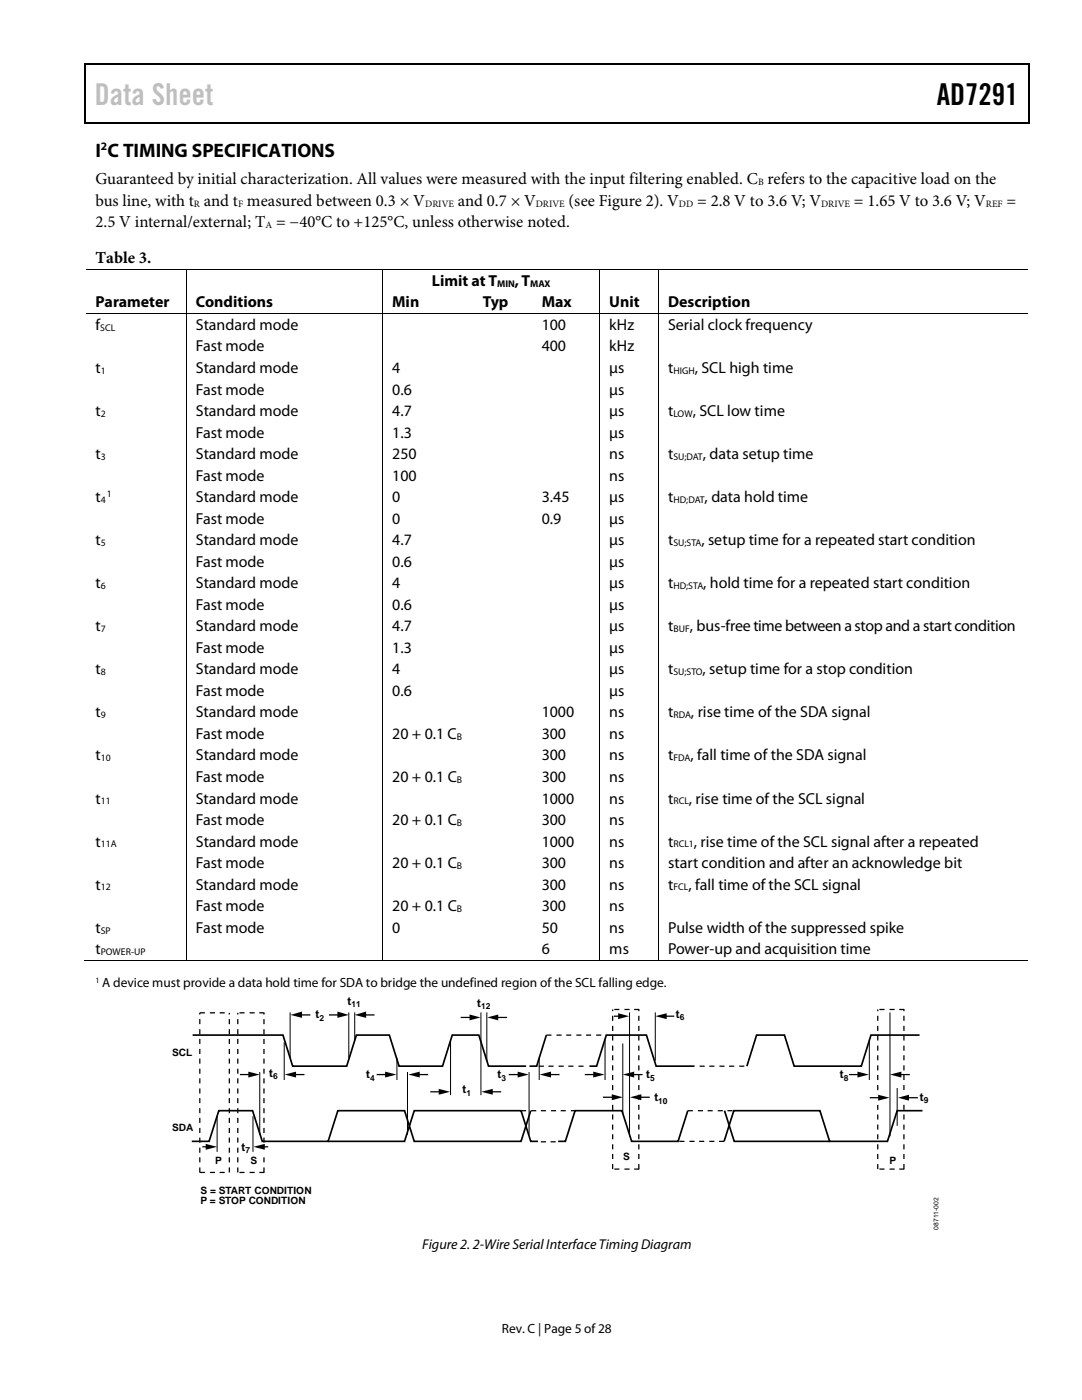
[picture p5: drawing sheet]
<svg xmlns="http://www.w3.org/2000/svg" width="216mm" height="279mm" viewBox="0 0 216 279" stroke-linecap="round" stroke-linejoin="round" font-family="sans-serif">
<g fill="#000">
<path d="M16.9 12.7h.2v1h-.2zM16.9 12.7h.2v.3h-.2zM82.5 12.7h.3v.3h-.3zM205.1 12.7h.3v1h-.3zM205.1 12.7h.3v.3h-.3zM16.9 24.4h.2v.2h-.2zM82.3 24.4h.2v.2h-.2zM205.1 24.4h.3v.2h-.3zM37.1 53.6h.2v.2h-.2zM76.3 53.6h.2v.2h-.2zM119.6 53.6h.2v.2h-.2zM131.3 53.6h.2v.2h-.2z"/>
<path d="M37.1 62.5h.2v.2h-.2zM76.3 62.5h.2v.2h-.2zM94.4 62.5h.2v.2h-.2zM106.2 62.5h.2v.2h-.2zM119.6 62.5h.2v.2h-.2zM131.3 62.5h.2v.2h-.2zM37.1 191.6h.2v.2h-.2zM76.3 191.6h.2v.2h-.2zM94.2 191.6h.2v.2h-.2zM106 191.6h.1v.2h-.1zM119.6 191.6h.2v.2h-.2zM131.3 191.6h.2v.2h-.2z"/>
</g>
<path d="M17 13.7v10.7M17.1 12.8h65.4M82.8 12.8h122.3M205.2 13.7v10.7M17.1 24.5h188" fill="none" stroke="#000" stroke-width=".25"/>
<g fill="none" stroke="#000" stroke-width=".2">
<path d="M17.1 53.7h20M37.2 53.8v8.7M37.3 53.7h39M76.4 53.8v8.7M76.5 53.7h43.1M119.7 53.8v8.7M119.8 53.7h11.5M131.4 53.8v8.7M131.5 53.7h73.6M17.1 62.6h20M37.2 62.7v128.9M37.3 62.6h39"/>
<path d="M76.4 62.7v128.9M76.5 62.6h17.9M94.6 62.6h11.6M106.4 62.6h13.2M119.7 62.7v128.9M119.8 62.6h11.5M131.4 62.7v128.9M131.5 62.6h73.6M16.9 191.7h20.2M37.3 191.7h39M76.5 191.7h43.1M119.8 191.7h11.5"/>
<path d="M131.5 191.7h73.6M51.8 213.9v12.5M56.7 208v7.5M57.9 202v9.2M69.6 202v9.2M70.8 202v5.7M79.2 211.1v4.4M81.3 213.9v12.5M89.9 207.8v10.8M96 202v16.6M97.1 202v9.7M105.6 213.9v12.5"/>
<path d="M107.6 211.1v4.4M120.7 207.5v8M124.3 208.2v14M125.6 202v24.8M130.8 202v9.7M173.5 207.5v8M177.6 202v24.8M179 217.1v7.6M43.3 222.8v7.1M50.5 222.8v7.1"/>
</g>
<path d="M38.4 206.6h18.1l1.9 6.2h10.8l1.9-6.2h6.6l1.9 6.2h8.7l1.9-6.2h5.3l2 6.2h7.5M109 206.6l-1.9 6.2h-1.4M117.6 212.8h1.4l2-6.2h8l1.9 6.2h7.7M183.5 206.6h-9.7l-1.9 6.2h-13.4l-2-6.2h-5.5l-2 6.2M65.5 227.8h15.2l2-6.1h21.3l1.9 6.1h1.4M105.9 221.7l-1.9 6.1h-21.3l-2-6.1h-13.3l-1.9 6.1h-13.2l-1.9-6.1h-6.7l-2 6.1h-3.4M137.2 221.7l-1.9 6.1h-9.3l-1.9-6.1h-9.4l-1.9 6.1h-1.4M144.6 221.7l1.9 6.1h19M184.1 221.7h-5.1l-1.9 6.1h-11.6l-1.9-6.1h-17.2l-1.9 6.1" fill="none" stroke="#000" stroke-width=".34"/>
<path d="M65.6 202.5h2.1z" fill="#fff"/>
<path d="M65.6 202.5h2.1" fill="none" stroke="#000" stroke-width=".25"/>
<path d="M67.3 201.9l2.3 .6-2.3 .6z" fill="#000"/>
<path d="M59.8 202.5h2.1z" fill="#fff"/>
<path d="M59.8 202.5h2.1" fill="none" stroke="#000" stroke-width=".25"/>
<path d="M58 202.5l2.3-.6v1.2z" fill="#000"/>
<path d="M72.6 202.5h2.1z" fill="#fff"/>
<path d="M72.6 202.5h2.1" fill="none" stroke="#000" stroke-width=".25"/>
<path d="M70.8 202.5l2.3-.6v1.2z" fill="#000"/>
<path d="M91.9 203.1h2.2z" fill="#fff"/>
<path d="M91.9 203.1h2.2" fill="none" stroke="#000" stroke-width=".25"/>
<path d="M93.7 202.5l2.2 .6-2.2 .5z" fill="#000"/>
<path d="M99 203.1h2.2z" fill="#fff"/>
<path d="M99 203.1h2.2" fill="none" stroke="#000" stroke-width=".25"/>
<path d="M97.2 203.1l2.2-.6v1.1z" fill="#000"/>
<path d="M47.9 214.5h2.1z" fill="#fff"/>
<path d="M47.9 214.5h2.1" fill="none" stroke="#000" stroke-width=".25"/>
<path d="M49.6 213.9l2.2 .6-2.2 .5z" fill="#000"/>
<path d="M40.4 228.9h1.1z" fill="#fff"/>
<path d="M40.4 228.9h1.1" fill="none" stroke="#000" stroke-width=".25"/>
<path d="M41 228.3l2.3 .6-2.3 .6z" fill="#000"/>
<path d="M52.4 228.9h1.1z" fill="#fff"/>
<path d="M52.4 228.9h1.1" fill="none" stroke="#000" stroke-width=".25"/>
<path d="M50.6 228.9l2.2-.6v1.2z" fill="#000"/>
<path d="M58.7 214.5h2.1z" fill="#fff"/>
<path d="M58.7 214.5h2.1" fill="none" stroke="#000" stroke-width=".25"/>
<path d="M56.8 214.5l2.3-.6v1.1z" fill="#000"/>
<path d="M75.2 214.5h2.1z" fill="#fff"/>
<path d="M75.2 214.5h2.1" fill="none" stroke="#000" stroke-width=".25"/>
<path d="M76.8 213.9l2.3 .6-2.3 .5z" fill="#000"/>
<path d="M83.3 214.5h2.1z" fill="#fff"/>
<path d="M83.3 214.5h2.1" fill="none" stroke="#000" stroke-width=".25"/>
<path d="M81.5 214.5l2.3-.6v1.1z" fill="#000"/>
<path d="M101.5 214.5h2.1z" fill="#fff"/>
<path d="M101.5 214.5h2.1" fill="none" stroke="#000" stroke-width=".25"/>
<path d="M103.3 213.9l2.2 .6-2.2 .5z" fill="#000"/>
<path d="M116.7 214.5h2.1z" fill="#fff"/>
<path d="M116.7 214.5h2.1" fill="none" stroke="#000" stroke-width=".25"/>
<path d="M118.4 213.9l2.2 .6-2.2 .5z" fill="#000"/>
<path d="M126.1 214.5h2.1z" fill="#fff"/>
<path d="M126.1 214.5h2.1" fill="none" stroke="#000" stroke-width=".25"/>
<path d="M124.3 214.5l2.2-.6v1.1z" fill="#000"/>
<path d="M127.6 219h2.1z" fill="#fff"/>
<path d="M127.6 219h2.1" fill="none" stroke="#000" stroke-width=".25"/>
<path d="M125.7 219l2.3-.6v1.2z" fill="#000"/>
<path d="M120.3 219h2.1z" fill="#fff"/>
<path d="M120.3 219h2.1" fill="none" stroke="#000" stroke-width=".25"/>
<path d="M122.1 218.4l2.2 .6-2.2 .6z" fill="#000"/>
<path d="M169.4 214.5h2.1z" fill="#fff"/>
<path d="M169.4 214.5h2.1" fill="none" stroke="#000" stroke-width=".25"/>
<path d="M171.1 213.9l2.3 .6-2.3 .5z" fill="#000"/>
<path d="M179.4 214.5h2.1z" fill="#fff"/>
<path d="M179.4 214.5h2.1" fill="none" stroke="#000" stroke-width=".25"/>
<path d="M177.6 214.5l2.3-.6v1.1z" fill="#000"/>
<path d="M109.5 214.5h2.1z" fill="#fff"/>
<path d="M109.5 214.5h2.1" fill="none" stroke="#000" stroke-width=".25"/>
<path d="M107.7 214.5l2.2-.6v1.1z" fill="#000"/>
<path d="M85.9 217.9h2.1z" fill="#fff"/>
<path d="M85.9 217.9h2.1" fill="none" stroke="#000" stroke-width=".25"/>
<path d="M87.5 217.3l2.3 .6-2.3 .6z" fill="#000"/>
<path d="M97.9 217.9h2.1z" fill="#fff"/>
<path d="M97.9 217.9h2.1" fill="none" stroke="#000" stroke-width=".25"/>
<path d="M96.1 217.9l2.2-.6v1.2z" fill="#000"/>
<path d="M122.5 202.8h1.3z" fill="#fff"/>
<path d="M122.5 202.8h1.3" fill="none" stroke="#000" stroke-width=".25"/>
<path d="M123.3 202.2l2.2 .6-2.2 .6z" fill="#000"/>
<path d="M132.6 202.8h1.9z" fill="#fff"/>
<g fill="none" stroke="#000" stroke-width=".25">
<path d="M39.9 219.1v1.1M39.9 211.3v1M39.9 213.3v1M39.9 215.2v1M39.9 217.2v1M39.9 205.4v1M39.9 207.3v1M39.9 209.3v1M39.9 203.4v1M40.9 202.1h-1v.4M41.9 202.1h1M43.8 202.1h1"/>
<path d="M45.8 211.3v1M45.8 213.3v1M45.8 215.2v1M45.8 217.2v1M45.8 219.1v1.1M45.8 202.1v.4M45.8 203.4v1M45.8 205.4v1M45.8 207.3v1M45.8 209.3v1M47.4 213.3v1M47.4 215.2v1"/>
<path d="M47.4 217.2v1M47.4 219.2v1M47.4 202.1v.4M47.4 203.4v1M47.4 205.4v1M47.4 207.3v1M47.4 209.3v1M47.4 211.3v1M47.8 202.1h1M49.8 202.1h1M51.7 202.1h1.1M52.7 211.3v1"/>
<path d="M52.7 213.3v1M52.7 215.2v1M52.7 217.2v1M52.7 219.2v1M52.7 202.1v.4M52.7 203.4v1M52.7 205.4v1M52.7 207.3v1M52.7 209.3v1M107.5 212.8h1M109 206.6h1M109.4 212.8h1.1"/>
<path d="M111 206.6h1.1M111.5 212.8h1M113 206.6h1M113.4 212.8h1M115 206.6h1M115.4 212.8h1M116.9 206.6h1.1M119 206.6h1M122.2 216.6v1M122.2 218.5v1M122.2 201.5v.3M122.2 202.7v1"/>
<path d="M122.2 204.7v1M122.2 206.7v1M122.2 208.7v1M122.2 210.6v1M122.2 212.6v1M122.2 214.5v1M122.6 201.5h1M124.6 201.5h1M126.5 201.5h1.1M127.5 201.5v.3M127.5 202.7v1M127.5 204.7v1"/>
<path d="M127.5 206.7v1M127.5 208.7v1M127.5 210.6v1M127.5 212.6v1M127.5 214.5v1M127.5 216.6v1M127.5 218.5v1M132.6 202.8h1.9M139.6 212.8h1M141.5 212.8h1M143.6 212.8h1M145.5 212.8h1"/>
<path d="M147.5 212.8h1M175.1 201.5v.3M175.1 202.7v1M175.1 204.7v1M175.1 206.7v1M175.1 208.7v1M175.1 210.6v1M175.1 212.6v1M175.1 214.5v1M175.1 216.6v1M175.1 218.5v1M175.5 201.5h1"/>
<path d="M177.5 201.5h1M179.4 201.5h1.1M180.4 202.7v1M180.4 204.7v1M180.4 206.7v1M180.4 208.7v1M180.4 210.6v1M180.4 212.6v1M180.4 214.5v1M180.4 216.6v1M180.4 218.5v1M180.4 201.5v.3"/>
<path d="M39.9 233v1h1M39.9 229v1M39.9 231v1M39.9 221.2v1M39.9 223.1v1M39.9 225.1v1M39.9 227v1M41.9 234h1M43.8 234h1M45.8 225.1v1M45.8 227v1M45.8 229v1"/>
<path d="M45.8 231v1M45.8 233v1M45.8 221.2v1M45.8 223.1v1M47.4 227v1M47.4 229v1M47.4 231v1M47.4 233v1M47.4 221.2v1M47.4 223.1v1M47.4 225.1v1M47.8 234h1"/>
<path d="M49.8 234h1M51.7 234h1.1M52.7 227v1M52.7 231v1M52.7 233v1M52.7 221.2v1M52.7 223.1v1M52.7 225.1v1M104 221.7h1M106 221.7h1M107.9 227.9h1M107.9 221.7h1"/>
<path d="M109.9 227.9h1M109.9 221.7h1.1M111.9 221.7h1M113.9 221.7h1M122.2 220.5v1M122.2 222.4v1M122.2 224.4v1M122.2 226.4v1M122.2 228.4v1M122.2 230.3v1M122.2 232.3v1M122.6 233.3h1"/>
<path d="M124.6 233.3h1M126.5 233.3h1.1M127.5 220.5v1M127.5 222.4v1M127.5 224.4v1M127.5 226.4v1M127.5 228.4v1M127.5 230.3v1M127.5 232.3v1M135.6 227.8h1M137.2 221.7h1.1M137.6 227.8h1"/>
<path d="M139.3 221.7h1M139.5 227.8h1M141.2 221.7h1M141.5 227.8h1M143.2 221.7h1M143.5 227.8h1M145.2 221.7h1M175.1 220.5v1M175.1 222.4v1M175.1 224.4v1M175.1 226.4v1M175.1 228.4v1"/>
<path d="M175.1 230.3v1M175.1 232.3v1M175.5 233.3h1M177.5 233.3h1M179.4 233.3h1.1M180.4 220.5v1M180.4 222.4v1M180.4 224.4v1M180.4 226.4v1M180.4 228.4v1M180.4 230.3v1M180.4 232.3v1"/>
</g>
<path d="M130.8 202.8l2.2-.6v1.2z" fill="#000"/>
<g fill="#fff">
<path d="M174 217.8h2.2v2.6h-2.2z"/>
<path d="M179.4 217.7h2.7v2.6h-2.7z"/>
<path d="M173.5 219.1h2.2z"/>
</g>
<path d="M173.5 219.1h2.2" fill="none" stroke="#000" stroke-width=".25"/>
<path d="M175.2 218.5l2.3 .6-2.3 .6z" fill="#000"/>
<path d="M181 219.1h2.1z" fill="#fff"/>
<path d="M181 219.1h2.1" fill="none" stroke="#000" stroke-width=".25"/>
<path d="M179.2 219.1l2.2-.6v1.2z" fill="#000"/>
<text font-size="6" fill="#c1c1c1" x="18.9" y="20.9">Data Sheet</text>
<text font-size="6" x="186.9" y="20.9">AD7291</text>
<text font-size="3.9" x="19" y="31.3">I C TIMING SPECIFICATIONS</text>
<g font-size="3.3">
<text x="19" y="36.8">Guaranteed by initial characterization. All values were measured with the input filtering enabled. C refers to the capacitive load on the</text>
<text x="19.1" y="41.1">bus line, with t and t measured between 0.3 × V</text>
<text x="91.4" y="41.1">and 0.7 × V</text>
<text x="113.5" y="41.1">(see Figure 2). V</text>
<text x="139.1" y="41.1">= 2.8 V to 3.6 V; V</text>
<text x="170.4" y="41.1">= 1.65 V to 3.6 V; V</text>
<text x="200.8" y="41.1">=</text>
<text x="19.1" y="45.4">2.5 V internal/external; T = −40°C to +125°C, unless otherwise noted.</text>
<text x="19.1" y="52.5">Table 3.</text>
</g>
<g font-size="3.2">
<text x="86.2" y="57">Limit atT</text>
<text x="102.7" y="57">,T</text>
<text x="19" y="61.3">Parameter</text>
<text x="19" y="65.8">f</text>
<text x="39.1" y="65.8">Standard mode</text>
<text x="39.1" y="61.3">Conditions</text>
<text x="78.3" y="61.3">Min</text>
<text x="96.4" y="61.3">Typ</text>
<text x="108.1" y="65.8">100</text>
<text x="108.1" y="61.3">Max</text>
<text x="121.6" y="65.8">kHz</text>
<text x="121.6" y="61.3">Unit</text>
<text x="133.3" y="65.8">Serial clock frequency</text>
<text x="133.3" y="61.3">Description</text>
<text x="39.1" y="70.1">Fast mode</text>
<text x="108.1" y="70.1">400</text>
<text x="121.6" y="70.1">kHz</text>
<text x="19" y="74.4">t</text>
<text x="39.1" y="74.4">Standard mode</text>
<text x="78.3" y="74.4">4</text>
<text x="121.6" y="74.4">µs</text>
<text x="133.3" y="74.4">t</text>
<text x="138.6" y="74.4">, SCL high time</text>
<text x="19" y="83">t</text>
<text x="39.1" y="83">Standard mode</text>
<text x="39.1" y="78.7">Fast mode</text>
<text x="78.3" y="83">4.7</text>
<text x="78.3" y="78.7">0.6</text>
<text x="121.6" y="83">µs</text>
<text x="121.6" y="78.7">µs</text>
<text x="133.3" y="83">t</text>
<text x="138.2" y="83">, SCL low time</text>
<text x="39.1" y="87.3">Fast mode</text>
<text x="78.3" y="87.3">1.3</text>
<text x="121.6" y="87.3">µs</text>
<text x="19" y="91.6">t</text>
<text x="39.1" y="91.6">Standard mode</text>
<text x="39.1" y="95.9">Fast mode</text>
<text x="78.3" y="91.6">250</text>
<text x="78.3" y="95.9">100</text>
<text x="121.6" y="91.6">ns</text>
<text x="121.6" y="95.9">ns</text>
<text x="133.3" y="91.6">t</text>
<text x="140.3" y="91.6">, data setup time</text>
<text x="19" y="100.2">t</text>
<text x="39.1" y="100.2">Standard mode</text>
<text x="78.3" y="100.2">0</text>
<text x="108.1" y="100.2">3.45</text>
<text x="121.6" y="100.2">µs</text>
<text x="133.3" y="100.2">t</text>
<text x="140.6" y="100.2">, data hold time</text>
<text x="39.1" y="104.5">Fast mode</text>
<text x="78.3" y="104.5">0</text>
<text x="108.1" y="104.5">0.9</text>
<text x="121.6" y="104.5">µs</text>
<text x="19" y="108.8">t</text>
<text x="39.1" y="108.8">Standard mode</text>
<text x="39.1" y="113.1">Fast mode</text>
<text x="78.3" y="108.8">4.7</text>
<text x="78.3" y="113.1">0.6</text>
<text x="121.6" y="108.8">µs</text>
<text x="121.6" y="113.1">µs</text>
<text x="133.3" y="108.8">t</text>
<text x="140" y="108.8">, setup time for a repeated start condition</text>
<text x="19" y="117.4">t</text>
<text x="39.1" y="117.4">Standard mode</text>
<text x="78.3" y="117.4">4</text>
<text x="121.6" y="117.4">µs</text>
<text x="133.3" y="117.4">t</text>
<text x="140.3" y="117.4">, hold time for a repeated start condition</text>
<text x="19" y="126">t</text>
<text x="39.1" y="126">Standard mode</text>
<text x="39.1" y="121.7">Fast mode</text>
<text x="78.3" y="126">4.7</text>
<text x="78.3" y="121.7">0.6</text>
<text x="121.6" y="126">µs</text>
<text x="121.6" y="121.7">µs</text>
<text x="133.3" y="126">t</text>
<text x="137.6" y="126">, bus-free time between a stop and a start condition</text>
<text x="39.1" y="130.3">Fast mode</text>
<text x="78.3" y="130.3">1.3</text>
<text x="121.6" y="130.3">µs</text>
<text x="19" y="134.6">t</text>
<text x="39.1" y="134.6">Standard mode</text>
<text x="78.3" y="134.6">4</text>
<text x="121.6" y="134.6">µs</text>
<text x="133.3" y="134.6">t</text>
<text x="140.2" y="134.6">, setup time for a stop condition</text>
<text x="19" y="143.2">t</text>
<text x="39.1" y="143.2">Standard mode</text>
<text x="39.1" y="138.9">Fast mode</text>
<text x="78.3" y="138.9">0.6</text>
<text x="108.1" y="143.2">1000</text>
<text x="121.6" y="143.2">ns</text>
<text x="121.6" y="138.9">µs</text>
<text x="133.3" y="143.2">t</text>
<text x="137.9" y="143.2">, rise time of the SDA signal</text>
<text x="39.1" y="147.4">Fast mode</text>
<text x="78.3" y="147.4">20 + 0.1 C</text>
<text x="108.1" y="147.4">300</text>
<text x="121.6" y="147.4">ns</text>
<text x="19" y="151.8">t</text>
<text x="39.1" y="151.8">Standard mode</text>
<text x="108.1" y="151.8">300</text>
<text x="121.6" y="151.8">ns</text>
<text x="133.3" y="151.8">t</text>
<text x="137.8" y="151.8">, fall time of the SDA signal</text>
<text x="19" y="160.4">t</text>
<text x="39.1" y="160.4">Standard mode</text>
<text x="39.1" y="156">Fast mode</text>
<text x="78.3" y="156">20 + 0.1 C</text>
<text x="108.1" y="160.4">1000</text>
<text x="108.1" y="156">300</text>
<text x="121.6" y="160.4">ns</text>
<text x="121.6" y="156">ns</text>
<text x="133.3" y="160.4">t</text>
<text x="137.5" y="160.4">, rise time of the SCL signal</text>
<text x="39.1" y="164.6">Fast mode</text>
<text x="78.3" y="164.6">20 + 0.1 C</text>
<text x="108.1" y="164.6">300</text>
<text x="121.6" y="164.6">ns</text>
<text x="19" y="169">t</text>
<text x="39.1" y="169">Standard mode</text>
<text x="39.1" y="173.2">Fast mode</text>
<text x="78.3" y="173.2">20 + 0.1 C</text>
<text x="108.1" y="169">1000</text>
<text x="108.1" y="173.2">300</text>
<text x="121.6" y="169">ns</text>
<text x="121.6" y="173.2">ns</text>
<text x="133.3" y="173.2">start condition and after an acknowledge bit</text>
<text x="133.3" y="169">t</text>
<text x="138.5" y="169">, rise time of the SCL signal after a repeated</text>
<text x="19" y="177.5">t</text>
<text x="39.1" y="177.5">Standard mode</text>
<text x="108.1" y="177.5">300</text>
<text x="121.6" y="177.5">ns</text>
<text x="133.3" y="177.5">t</text>
<text x="137.4" y="177.5">, fall time of the SCL signal</text>
<text x="39.1" y="181.8">Fast mode</text>
<text x="78.3" y="181.8">20 + 0.1 C</text>
<text x="108.1" y="181.8">300</text>
<text x="121.6" y="181.8">ns</text>
<text x="19" y="186.1">t</text>
<text x="19" y="190.4">t</text>
<text x="39.1" y="186.1">Fast mode</text>
<text x="78.3" y="186.1">0</text>
<text x="108.1" y="190.4">6</text>
<text x="108.1" y="186.1">50</text>
<text x="121.6" y="190.4">ms</text>
<text x="121.6" y="186.1">ns</text>
<text x="133.3" y="186.1">Pulse width of the suppressed spike</text>
<text x="133.3" y="190.4">Power-up and acquisition time</text>
</g>
<text font-size="2.8" x="84.2" y="249.3">Figure 2. 2-Wire SerialInterface Timing Diagram</text>
<g font-size="2.7">
<text x="20.4" y="197.1">A device must provide a data hold time for SDA to bridge the undefined region of the SCL falling edge.</text>
<text x="100.2" y="266">Rev. C | Page 5 of28</text>
</g>
<g font-size="2.3">
<text x="20.2" y="29.9">2</text>
<text x="63" y="203.2">t</text>
<text x="69.3" y="200.5">t</text>
<text x="95.2" y="200.9">t</text>
<text x="134.8" y="203.1">t</text>
<text x="53.7" y="214.9">t</text>
<text x="73.1" y="215.2">t</text>
<text x="99.3" y="215.2">t</text>
<text x="129" y="215.2">t</text>
<text x="167.6" y="215.2">t</text>
<text x="92.3" y="218.2">t</text>
<text x="130.6" y="219.8">t</text>
<text x="183.5" y="219.7">t</text>
<text x="48.2" y="229.6">t</text>
</g>
<g font-size="2">
<text x="34.4" y="210.7">SCL</text>
<text x="34.4" y="225.8">SDA</text>
<text x="43" y="232.3">P</text>
<text x="50" y="232.3">S</text>
<text x="124.3" y="231.5">S</text>
<text x="177.5" y="232.3">P</text>
<text x="40" y="238.3">S = START CONDITION</text>
<text x="40" y="240.3">P = STOP CONDITION</text>
</g>
<g font-size="1.9">
<text x="38.7" y="41.2">R</text>
<text x="47.5" y="41.2">F</text>
<text x="84.8" y="41.2">DRIVE</text>
<text x="106.9" y="41.2">DRIVE</text>
<text x="135.5" y="41.2">DD</text>
<text x="151.3" y="37">B</text>
<text x="163.9" y="41.2">DRIVE</text>
<text x="196.7" y="41.2">REF</text>
<text x="53" y="45.6">A</text>
<text x="99.2" y="57.2">MIN</text>
<text x="105.8" y="57.2">MAX</text>
<text x="20" y="66">SCL</text>
<text x="20.1" y="74.6">1</text>
<text x="134.4" y="74.6">HIGH</text>
<text x="20.1" y="83.2">2</text>
<text x="134.4" y="83.2">LOW</text>
<text x="20.1" y="91.8">3</text>
<text x="134.4" y="91.8">SU;DAT</text>
<text x="20.1" y="100.4">4</text>
<text x="21.3" y="99.1">1</text>
<text x="134.4" y="100.4">HD;DAT</text>
<text x="20.1" y="109">5</text>
<text x="134.4" y="109">SU;STA</text>
<text x="20.1" y="117.6">6</text>
<text x="134.4" y="117.6">HD;STA</text>
<text x="20.1" y="126.2">7</text>
<text x="134.4" y="126.2">BUF</text>
<text x="20.1" y="134.7">8</text>
<text x="134.4" y="134.7">SU;STO</text>
<text x="20.1" y="143.3">9</text>
<text x="134.4" y="143.3">RDA</text>
<text x="91.2" y="147.6">B</text>
<text x="20.1" y="151.9">10</text>
<text x="134.4" y="151.9">FDA</text>
<text x="20.1" y="160.5">11</text>
<text x="91.2" y="156.2">B</text>
<text x="134.4" y="160.5">RCL</text>
<text x="91.2" y="164.8">B</text>
<text x="20.1" y="169.1">11A</text>
<text x="91.2" y="173.4">B</text>
<text x="134.4" y="169.1">RCL1</text>
<text x="20.1" y="177.7">12</text>
<text x="134.4" y="177.7">FCL</text>
<text x="91.2" y="182">B</text>
<text x="20.1" y="186.3">SP</text>
<text x="20.1" y="190.6">POWER-UP</text>
</g>
<g font-size="1.7">
<text x="63.8" y="203.7">2</text>
<text x="70.1" y="201">11</text>
<text x="96" y="201.4">12</text>
<text x="135.6" y="203.6">6</text>
<text x="54.5" y="215.4">6</text>
<text x="73.9" y="215.7">4</text>
<text x="100.1" y="215.7">3</text>
<text x="129.7" y="215.7">5</text>
<text x="168.4" y="215.7">8</text>
<text x="93.1" y="218.7">1</text>
<text x="131.4" y="220.3">10</text>
<text x="184.3" y="220.2">9</text>
<text x="49" y="230.1">7</text>
</g>
<text font-size="1.6" x="19" y="196.2">1</text>
<text font-size="1.3" x="187.3" y="245.4" transform="rotate(-90 187.3 245.4)">08711-002</text>
</svg>
